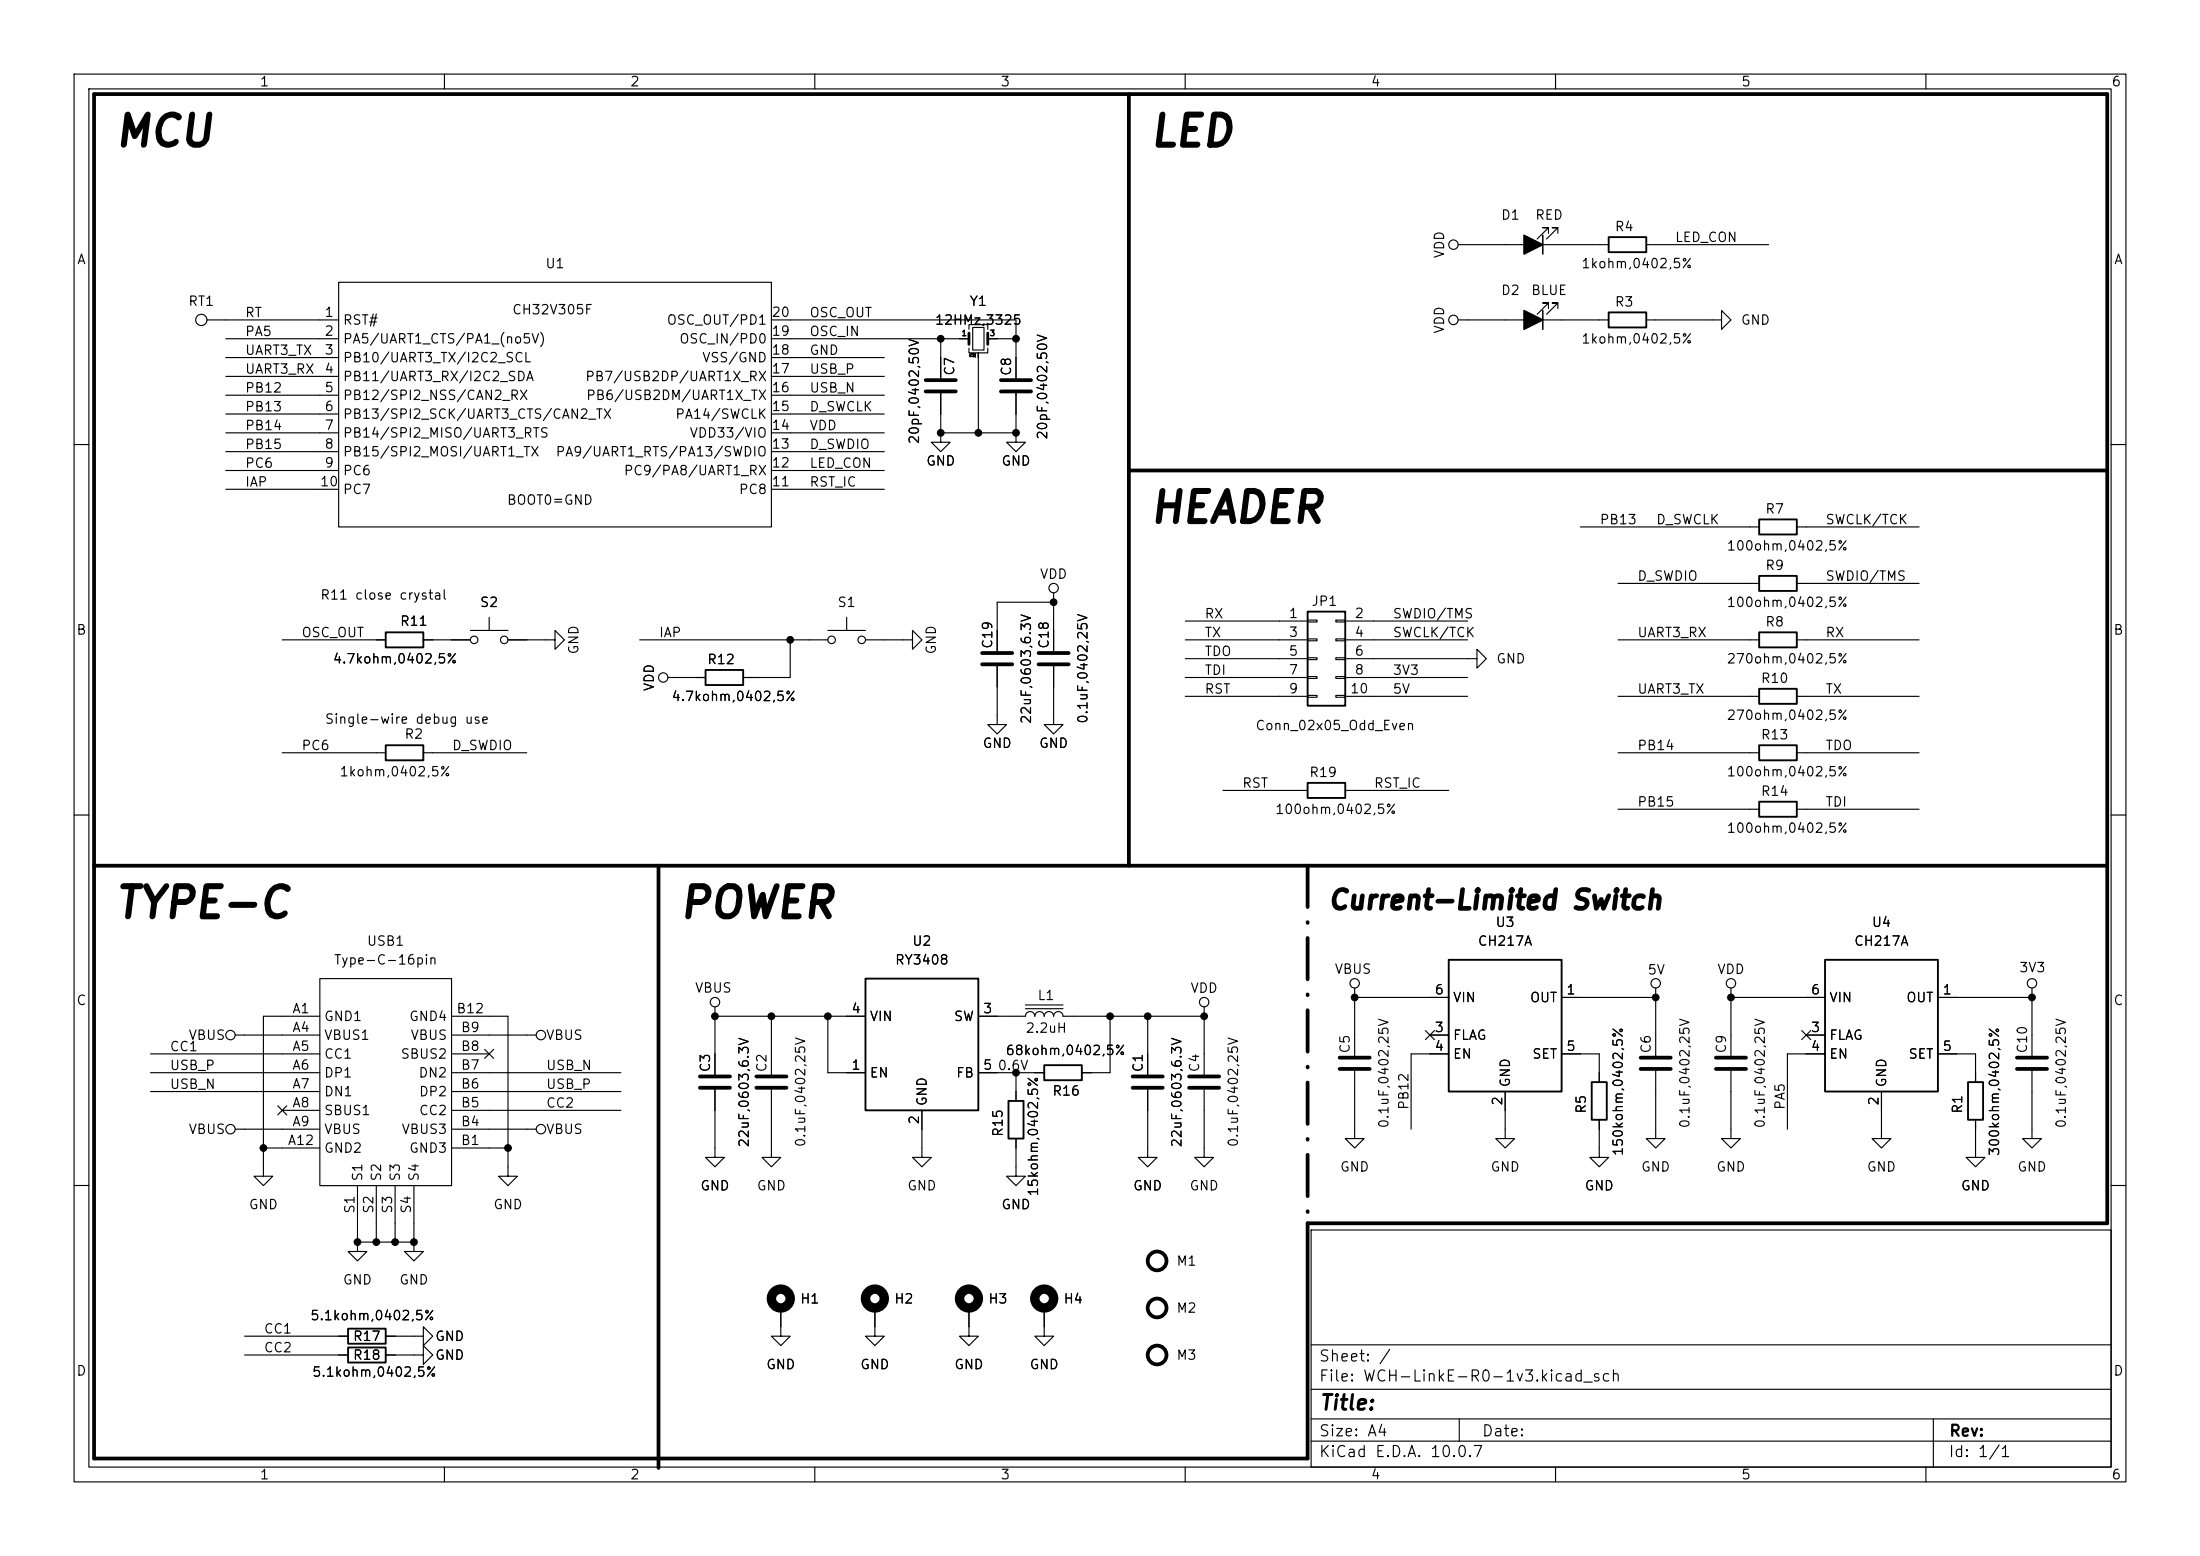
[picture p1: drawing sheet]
<svg xmlns="http://www.w3.org/2000/svg" width="297mm" height="210mm" viewBox="0 0 297 210" stroke-linecap="round" stroke-linejoin="round" font-family="sans-serif">
<g fill="none" stroke="#000" stroke-width=".15">
<path d="M10 10h277v190h-277zM12 12h273v186h-273zM60 10v2M110 10v2M160 10v2M210 10v2M260 10v2M45.7 38.1h58.4v33h-58.4zM196.8 33h20.4M209 31.5v-.8h-.7h.7l-1.5 1.6M210.3 31.5v-.8h-.8h.8l-1.5 1.6M222.2 33h16.6"/>
<path d="M27.9 43.2h17.8M30.5 45.7h15.2M30.5 48.3h15.2M30.5 50.8h15.2M30.5 53.3h15.2M30.5 55.9h15.2M30.5 58.4h15.2M104.1 43.2h33.1v7.9M104.1 45.7h26.7M104.1 48.3h15.3M104.1 50.8h15.3M104.1 53.3h15.3"/>
<path d="M104.1 55.9h15.3M104.1 58.4h15.3M127 58.4v1.3h1.3l-1.3 1.3-1.3-1.3h1.3M127 58.4h10.2M127 45.7v5.4M127 53.1v5.3M130.8 44.5v-.7h2.5v.7M130.8 47v.6h2.5v-.6M131.3 44.2h1.5v3h-1.5zM132.1 47.6v10.8M133.3 45.7h3.9M137.2 58.4v1.3h1.2l-1.2 1.3-1.3-1.3h1.3"/>
<path d="M137.2 53.1v5.3M196.8 43.2h20.4M209 41.7v-.8h-.7h.7l-1.5 1.5M210.3 41.7v-.8h-.8h.8l-1.5 1.5M222.2 43.2h10.2v-1.3l1.3 1.3-1.3 1.3v-1.3M10 60h2M30.5 61h15.2M30.5 63.5h15.2M30.5 66h15.2M104.1 61h15.3M104.1 63.5h15.3M104.1 66h15.3"/>
<path d="M213.4 71.1h24.1M218.4 78.7h19.1M242.6 71.1h16.5M242.6 78.7h16.5M285 60h2M38.1 86.4h14M57.1 86.4h6.4M63.5 85.1h5.1M66 83.3v1.8M68.6 86.4h6.3v-1.3l1.3 1.3-1.3 1.2v-1.2M86.4 86.4h25.4M90.2 91.4h5"/>
<path d="M106.7 86.4v5h-6.4M111.8 85.1h5M114.3 83.3v1.8M116.8 86.4h6.4v-1.3l1.3 1.3-1.3 1.2v-1.2M134.6 89.9v7.9h1.3l-1.3 1.3-1.3-1.3h1.3M142.2 89.9v7.9h1.3l-1.3 1.3-1.2-1.3h1.2M142.2 81.3h-7.6v6.6M142.2 80v7.9M160 86.4h16.5M160 91.4h16.5M160 94h16.5M160 83.8h16.5"/>
<path d="M160 88.9h16.5M176.5 83.7h1.3v.2h-1.3zM176.5 86.2h1.3v.3h-1.3zM176.5 88.8h1.3v.2h-1.3zM176.5 91.3h1.3v.3h-1.3zM176.5 93.9h1.3v.2h-1.3zM180.3 83.7h1.3v.2h-1.3zM180.3 86.2h1.3v.3h-1.3zM180.3 88.8h1.3v.2h-1.3zM180.3 91.3h1.3v.3h-1.3zM180.3 93.9h1.3v.2h-1.3zM181.6 88.9h17.8v-1.3l1.3 1.3-1.3 1.3v-1.3"/>
<path d="M181.6 86.4h16.5M181.6 91.4h16.5M181.6 94h16.5M181.6 83.8h16.5M218.4 86.4h19.1M218.4 94h19.1M242.6 86.4h16.5M242.6 94h16.5M10 110h2M38.1 101.6h14M57.1 101.6h14M165.1 106.7h11.4"/>
<path d="M181.6 106.7h14M218.4 109.2h19.1M218.4 101.6h19.1M242.6 109.2h16.5M242.6 101.6h16.5M285 110h2M31.7 139.7h11.5M43.2 132.1h17.8v27.9h-17.8zM43.2 137.2h-7.6v21.6h1.2l-1.2 1.2-1.3-1.2h1.3M61 137.2h7.6v21.6h1.2l-1.2 1.2-1.3-1.2h1.3M61 139.7h11.4M96.5 137.2h20.3"/>
<path d="M96.5 135.9v9.1M104.1 137.2v7.8M111.8 137.2v7.6h5M132.1 137.2h6.3a.64 .64 0 0 1 .7-.7 .64 .64 0 0 1 .6 .7 .64 .64 0 0 1 .6-.7 .64 .64 0 0 1 .7 .7 .64 .64 0 0 1 .6-.7 .64 .64 0 0 1 .6 .7 .64 .64 0 0 1 .7-.7 .64 .64 0 0 1 .6 .7h19.1M138.4 136.1h5.1M138.4 135.6h5.1M149.9 137.2v7.6h-3.9M154.9 137.2v7.8M162.6 135.9v9.1M182.9 133.4v9.1M182.9 134.6h12.7M192.4 139.1l1.2 1.2"/>
<path d="M193 139.7h2.6M193.6 139.1l-1.2 1.2M210.8 134.6h12.7M223.5 133.4v9.1M233.7 133.4v9.1M233.7 134.6h12.7M243.2 139.1l1.2 1.2M243.8 139.7h2.6M244.4 139.1l-1.2 1.2M261.6 134.6h12.7M274.3 133.4v9.1M20.3 142.2h22.9"/>
<path d="M20.3 144.8h22.9M20.3 147.3h22.9M31.7 152.4h11.5M35.6 154.9h7.6M37.5 149.3l1.2 1.2M38.1 149.9h5.1M38.7 149.3l-1.2 1.2M61 142.2h5M61 144.8h22.8M61 147.3h22.8M61 149.9h22.8M61 152.4h11.4"/>
<path d="M61 154.9h7.6M65.4 141.6l1.2 1.2M66.6 141.6l-1.2 1.2M96.5 147.1v9.1h1.3l-1.3 1.3-1.3-1.3h1.3M104.1 147.1v9.1h1.3l-1.3 1.3-1.2-1.3h1.2M124.5 149.9v6.3h1.2l-1.2 1.3-1.3-1.3h1.3M132.1 144.8h8.9M137.2 153.7v5.1h1.2l-1.2 1.2-1.3-1.2h1.3M137.2 144.8v3.8M154.9 147.1v9.1h1.3l-1.3 1.3-1.2-1.3h1.2M162.6 147.1v9.1h1.2l-1.2 1.3-1.3-1.3h1.3M182.9 144.5v9.2h1.2l-1.2 1.2-1.3-1.2h1.3"/>
<path d="M195.6 142.2h-5.1v10.2M203.2 147.3v6.4h1.3l-1.3 1.2-1.3-1.2h1.3M210.8 142.2h5.1v3.9M215.9 151.1v5.1h1.3l-1.3 1.3-1.3-1.3h1.3M223.5 144.5v9.2h1.3l-1.3 1.2-1.3-1.2h1.3M233.7 144.5v9.2h1.2l-1.2 1.2-1.3-1.2h1.3M246.4 142.2h-5.1v10.2M254 147.3v6.4h1.3l-1.3 1.2-1.3-1.2h1.3M261.6 142.2h5.1v3.9M266.7 151.1v5.1h1.3l-1.3 1.3-1.3-1.3h1.3M274.3 144.5v9.2h1.3l-1.3 1.2-1.3-1.2h1.3M10 160h2"/>
<path d="M48.3 167.6v1.3h1.2l-1.2 1.3-1.3-1.3h1.3M48.3 160v7.6M48.3 167.6h7.6M50.8 160v7.6M53.3 160v7.6M55.9 167.6v1.3h1.2l-1.2 1.3-1.3-1.3h1.3M55.9 160v7.6M105.4 176.5v3.8h1.3l-1.3 1.3-1.3-1.3h1.3M118.1 176.5v3.8h1.3l-1.3 1.3-1.3-1.3h1.3M130.8 176.5v3.8h1.3l-1.3 1.3-1.3-1.3h1.3M141 176.5v3.8h1.2l-1.2 1.3-1.3-1.3h1.3M177 166h108v32h-108z"/>
<path d="M285 160h2M33 180.3h14M33 182.9h14M52.1 180.3h5v-1.2l1.3 1.2-1.3 1.3v-1.3M52.1 182.9h5v-1.3l1.3 1.3-1.3 1.3v-1.3M60 198v2M110 198v2M160 198v2M177 194.5h108M177 191.5h108M177 187.5h108M177 181.5h108"/>
<path d="M197 191.5v3M210 198v2M260 198v2M261 191.5v6.5"/>
<circle cx="196.2" cy="33" r=".63"/>
<circle cx="27.2" cy="43.2" r=".76"/>
<circle cx="196.2" cy="43.2" r=".63"/>
<circle cx="142.2" cy="79.4" r=".63"/>
<circle cx="64" cy="86.4" r=".51"/>
<circle cx="68.1" cy="86.4" r=".51"/>
<circle cx="89.5" cy="91.4" r=".63"/>
<circle cx="112.3" cy="86.4" r=".51"/>
<circle cx="116.3" cy="86.4" r=".51"/>
<circle cx="31.1" cy="139.7" r=".63"/>
<circle cx="73" cy="139.7" r=".63"/>
<circle cx="96.5" cy="135.3" r=".63"/>
<circle cx="162.6" cy="135.3" r=".63"/>
<circle cx="182.9" cy="132.7" r=".63"/>
<circle cx="223.5" cy="132.7" r=".63"/>
<circle cx="233.7" cy="132.7" r=".63"/>
<circle cx="274.3" cy="132.7" r=".63"/>
<circle cx="31.1" cy="152.4" r=".63"/>
<circle cx="73" cy="152.4" r=".63"/>
</g>
<g fill="none" stroke="#000" stroke-width=".25">
<path d="M217.2 32h5v2h-5zM217.2 42.2h5v2h-5zM237.5 70.1h5.1v2h-5.1zM237.5 77.7h5.1v2.1h-5.1zM52.1 85.3h5v2.1h-5zM95.2 90.4h5.1v2.1h-5.1zM176.5 82.6h5.1v12.7h-5.1zM237.5 85.3h5.1v2.1h-5.1zM237.5 93h5.1v2h-5.1zM52.1 100.6h5v2h-5zM176.5 105.7h5.1v2h-5.1zM237.5 108.2h5.1v2h-5.1z"/>
<path d="M237.5 100.6h5.1v2h-5.1zM116.8 132.1h15.3v17.8h-15.3zM195.6 129.5h15.2v17.8h-15.2zM246.4 129.5h15.2v17.8h-15.2zM136.1 148.6h2.1v5.1h-2.1zM141 143.8h5v2h-5zM214.9 146.1h2v5h-2zM265.7 146.1h2v5h-2zM47 179.3h5.1v2.1h-5.1zM47 181.9h5.1v2h-5.1z"/>
</g>
<g fill="none" stroke="#000" stroke-width=".51">
<path d="M12.7 12.7h271.8v152.4h-108v31.8h-163.8zM152.4 12.7v104.1M125 51.3h4M125 52.8h4M135.1 51.3h4.1M135.1 52.8h4.1M152.4 63.5h132.1M132.6 88.1h4.1M132.6 89.7h4.1M140.2 88.1h4.1M140.2 89.7h4.1M12.7 116.8h271.8"/>
<path d="M88.9 116.8v81.3M94.5 145.3h4.1M94.5 146.8h4.1M102.1 145.3h4.1M102.1 146.8h4.1M152.9 145.3h4.1M152.9 146.8h4.1M160.5 145.3h4.1M160.5 146.8h4.1M180.8 142.7h4.1M180.8 144.3h4.1M221.5 142.7h4.1"/>
<path d="M221.5 144.3h4.1M231.6 142.7h4.1M231.6 144.3h4.1M272.3 142.7h4.1M272.3 144.3h4.1"/>
<circle cx="156.2" cy="176.5" r="1.27"/>
<circle cx="156.2" cy="170.2" r="1.27"/>
<circle cx="156.2" cy="182.9" r="1.27"/>
</g>
<path d="M130.8 45v1.5M133.3 45v1.5" fill="none" stroke="#000" stroke-width=".38"/>
<path d="M208.3 31.8v2.5M208.3 41.9v2.6" fill="none" stroke="#000" stroke-width=".2"/>
<path d="M205.7 31.8l2.6 1.2-2.6 1.3zM205.7 41.9l2.6 1.3-2.6 1.3z" fill="#000" stroke="#000" stroke-width=".2"/>
<g fill="none" stroke="#000" stroke-width="1.3">
<circle cx="105.4" cy="175.3" r="1.27"/>
<circle cx="118.1" cy="175.3" r="1.27"/>
<circle cx="130.8" cy="175.3" r="1.27"/>
<circle cx="141" cy="175.3" r="1.27"/>
</g>
<path d="M176.5 116.8v48.3" fill="none" stroke="#000" stroke-width=".51" stroke-dasharray="5.6 2 .1 2"/>
<g fill="#000" stroke="#000" stroke-width=".14">
<circle cx="127" cy="45.7" r=".46"/>
<circle cx="127" cy="58.4" r=".46"/>
<circle cx="132.1" cy="58.4" r=".46"/>
<circle cx="137.2" cy="45.7" r=".46"/>
<circle cx="137.2" cy="58.4" r=".46"/>
<circle cx="106.7" cy="86.4" r=".46"/>
<circle cx="142.2" cy="81.3" r=".46"/>
<circle cx="96.5" cy="137.2" r=".46"/>
<circle cx="104.1" cy="137.2" r=".46"/>
<circle cx="111.8" cy="137.2" r=".46"/>
<circle cx="149.9" cy="137.2" r=".46"/>
<circle cx="154.9" cy="137.2" r=".46"/>
<circle cx="162.6" cy="137.2" r=".46"/>
<circle cx="182.9" cy="134.6" r=".46"/>
<circle cx="223.5" cy="134.6" r=".46"/>
<circle cx="233.7" cy="134.6" r=".46"/>
<circle cx="274.3" cy="134.6" r=".46"/>
<circle cx="35.6" cy="154.9" r=".46"/>
<circle cx="68.6" cy="154.9" r=".46"/>
<circle cx="137.2" cy="144.8" r=".46"/>
<circle cx="48.3" cy="167.6" r=".46"/>
<circle cx="50.8" cy="167.6" r=".46"/>
<circle cx="53.3" cy="167.6" r=".46"/>
<circle cx="55.9" cy="167.6" r=".46"/>
</g>
<g font-size="4.1">
<text x="15.2" y="20.8">MCU</text>
<text x="154.9" y="20.8">LED</text>
<text x="154.9" y="71.6">HEADER</text>
<text x="15.2" y="124.9">TYPE-C</text>
<text x="91.4" y="124.9">POWER</text>
</g>
<text font-size="2.6" x="179.1" y="123.4">Current-Limited Switch</text>
<text font-size="2" x="178" y="190.8">Title:</text>
<g font-size="1.5">
<text x="178" y="184.1">Sheet: /</text>
<text x="178" y="186.8">File: WCH-LinkE-R0-1v3.kicad_sch</text>
<text x="178" y="197">KiCad E.D.A. 10.0.7</text>
<text x="178" y="194.2">Size: A4</text>
<text x="200" y="194.2">Date:</text>
<text x="263" y="197">Id: 1/1</text>
<text x="263" y="194.2">Rev:</text>
</g>
<g font-size="1.3">
<text x="35" y="12">1</text>
<text x="85" y="12">2</text>
<text x="135" y="12">3</text>
<text x="185" y="12">4</text>
<text x="235" y="12">5</text>
<text x="285" y="12">6</text>
<text x="202.5" y="30">D1</text>
<text x="207.2" y="30">RED</text>
<text x="10.3" y="36">A</text>
<text x="195.3" y="35" transform="rotate(-90 195.3 35)">VDD</text>
<text x="217.9" y="31.5">R4</text>
<text x="226" y="33">LED_CON</text>
<text x="285.3" y="36">A</text>
<text x="25.3" y="41.6">RT1</text>
<text x="73.5" y="36.5">U1</text>
<text x="130.8" y="41.6">Y1</text>
<text x="202.5" y="40.1">D2</text>
<text x="206.6" y="40.1">BLUE</text>
<text x="213.4" y="36.5">1kohm,0402,5%</text>
<text x="217.9" y="41.7">R3</text>
<text x="33" y="43.1">RT</text>
<text x="33" y="45.7">PA5</text>
<text x="43.7" y="43.1">1</text>
<text x="43.7" y="45.6">2</text>
<text x="46.2" y="44.1">RST#</text>
<text x="46.2" y="46.7">PA5/UART1_CTS/PA1_(no5V)</text>
<text x="69.1" y="42.8">CH32V305F</text>
<text x="89.9" y="44.1">OSC_OUT/PD1</text>
<text x="91.6" y="46.7">OSC_IN/PD0</text>
<text x="104.1" y="45.6">19</text>
<text x="104.1" y="43.1">20</text>
<text x="109.2" y="45.7">OSC_IN</text>
<text x="109.2" y="43.1">OSC_OUT</text>
<text x="126.1" y="44.1">12HMz,3325</text>
<text x="195.3" y="45.1" transform="rotate(-90 195.3 45.1)">VDD</text>
<text x="213.4" y="46.7">1kohm,0402,5%</text>
<text x="234.9" y="44.1">GND</text>
<text x="33" y="48.2">UART3_TX</text>
<text x="33" y="53.3">PB12</text>
<text x="33" y="50.8">UART3_RX</text>
<text x="43.7" y="48.2">3</text>
<text x="43.7" y="50.7">4</text>
<text x="43.7" y="53.3">5</text>
<text x="46.2" y="49.2">PB10/UART3_TX/I2C2_SCL</text>
<text x="46.2" y="51.8">PB11/UART3_RX/I2C2_SDA</text>
<text x="78.9" y="51.8">PB7/USB2DP/UART1X_RX</text>
<text x="94.7" y="49.2">VSS/GND</text>
<text x="104.1" y="53.3">16</text>
<text x="104.1" y="50.7">17</text>
<text x="104.1" y="48.2">18</text>
<text x="109.2" y="50.8">USB_P</text>
<text x="109.2" y="48.2">GND</text>
<text x="109.2" y="53.3">USB_N</text>
<text x="129.1" y="50.8" transform="rotate(-90 129.1 50.8)">C7</text>
<text x="136.8" y="50.8" transform="rotate(-90 136.8 50.8)">C8</text>
<text x="33" y="58.4">PB14</text>
<text x="33" y="55.8">PB13</text>
<text x="43.7" y="55.8">6</text>
<text x="43.7" y="58.3">7</text>
<text x="46.2" y="54.3">PB12/SPI2_NSS/CAN2_RX</text>
<text x="46.2" y="56.8">PB13/SPI2_SCK/UART3_CTS/CAN2_TX</text>
<text x="46.2" y="59.4">PB14/SPI2_MISO/UART3_RTS</text>
<text x="79" y="54.3">PB6/USB2DM/UART1X_TX</text>
<text x="91.1" y="56.8">PA14/SWCLK</text>
<text x="93" y="59.4">VDD33/VIO</text>
<text x="104.1" y="58.3">14</text>
<text x="104.1" y="55.8">15</text>
<text x="109.2" y="58.4">VDD</text>
<text x="109.2" y="55.8">D_SWCLK</text>
<text x="141.7" y="59.4" transform="rotate(-90 141.7 59.4)">20pF,0402,50V</text>
<text x="33" y="60.9">PB15</text>
<text x="33" y="63.5">PC6</text>
<text x="43.1" y="66">10</text>
<text x="43.7" y="60.9">8</text>
<text x="43.7" y="63.4">9</text>
<text x="46.2" y="61.9">PB15/SPI2_MOSI/UART1_TX</text>
<text x="46.2" y="64.5">PC6</text>
<text x="74.9" y="61.9">PA9/UART1_RTS/PA13/SWDIO</text>
<text x="84.1" y="64.5">PC9/PA8/UART1_RX</text>
<text x="104.1" y="66">11</text>
<text x="104.1" y="63.4">12</text>
<text x="104.1" y="60.9">13</text>
<text x="109.2" y="63.5">LED_CON</text>
<text x="109.2" y="60.9">D_SWDIO</text>
<text x="124.4" y="60" transform="rotate(-90 124.4 60)">20pF,0402,50V</text>
<text x="124.9" y="63.2">GND</text>
<text x="135.1" y="63.2">GND</text>
<text x="33" y="66">IAP</text>
<text x="46.2" y="67">PC7</text>
<text x="68.3" y="68.4">BOOT0=GND</text>
<text x="99.7" y="67">PC8</text>
<text x="109.2" y="66">RST_IC</text>
<text x="215.9" y="71.1">PB13</text>
<text x="223.5" y="71.1">D_SWCLK</text>
<text x="238.2" y="69.6">R7</text>
<text x="246.4" y="71.1">SWCLK/TCK</text>
<text x="233" y="74.6">100ohm,0402,5%</text>
<text x="238.2" y="77.3">R9</text>
<text x="43.2" y="81.3">R11 close crystal</text>
<text x="64.7" y="82.2">S2</text>
<text x="113" y="82.2">S1</text>
<text x="140.3" y="78.4">VDD</text>
<text x="162.5" y="83.8">RX</text>
<text x="173.9" y="83.7">1</text>
<text x="177" y="82.1">JP1</text>
<text x="182.8" y="83.7">2</text>
<text x="187.9" y="83.8">SWDIO/TMS</text>
<text x="221" y="78.7">D_SWDIO</text>
<text x="233" y="82.2">100ohm,0402,5%</text>
<text x="246.4" y="78.7">SWDIO/TMS</text>
<text x="10.2" y="86">B</text>
<text x="40.6" y="86.3">OSC_OUT</text>
<text x="44.8" y="89.9">4.7kohm,0402,5%</text>
<text x="53.9" y="84.8">R11</text>
<text x="78.4" y="88.4" transform="rotate(-90 78.4 88.4)">GND</text>
<text x="88.9" y="86.3">IAP</text>
<text x="95.4" y="90">R12</text>
<text x="126.7" y="88.4" transform="rotate(-90 126.7 88.4)">GND</text>
<text x="134.3" y="87.7" transform="rotate(-90 134.3 87.7)">C19</text>
<text x="141.9" y="87.7" transform="rotate(-90 141.9 87.7)">C18</text>
<text x="162.5" y="88.9">TDO</text>
<text x="162.5" y="86.3">TX</text>
<text x="173.9" y="86.3">3</text>
<text x="173.9" y="88.8">5</text>
<text x="182.8" y="86.3">4</text>
<text x="182.8" y="88.8">6</text>
<text x="187.9" y="86.3">SWCLK/TCK</text>
<text x="201.9" y="89.9">GND</text>
<text x="221" y="86.3">UART3_RX</text>
<text x="233" y="89.9">270ohm,0402,5%</text>
<text x="238.2" y="84.9">R8</text>
<text x="246.4" y="86.3">RX</text>
<text x="285.2" y="86">B</text>
<text x="88.6" y="93.4" transform="rotate(-90 88.6 93.4)">VDD</text>
<text x="90.6" y="94.9">4.7kohm,0402,5%</text>
<text x="162.5" y="91.4">TDI</text>
<text x="162.5" y="93.9">RST</text>
<text x="173.9" y="91.4">7</text>
<text x="173.9" y="93.9">9</text>
<text x="182.2" y="93.9">10</text>
<text x="182.8" y="91.4">8</text>
<text x="187.9" y="93.9">5V</text>
<text x="187.9" y="91.4">3V3</text>
<text x="221" y="93.9">UART3_TX</text>
<text x="237.6" y="92.5">R10</text>
<text x="246.4" y="93.9">TX</text>
<text x="40.6" y="101.6">PC6</text>
<text x="43.8" y="98">Single-wire debug use</text>
<text x="54.5" y="100">R2</text>
<text x="60.9" y="101.6">D_SWDIO</text>
<text x="132.6" y="101.3">GND</text>
<text x="139.5" y="97.8" transform="rotate(-90 139.5 97.8)">22uF,0603,6.3V</text>
<text x="140.2" y="101.3">GND</text>
<text x="147.1" y="97.8" transform="rotate(-90 147.1 97.8)">0.1uF,0402,25V</text>
<text x="169.4" y="98.9">Conn_02x05_Odd_Even</text>
<text x="221" y="101.6">PB14</text>
<text x="233" y="97.5">270ohm,0402,5%</text>
<text x="237.6" y="100.1">R13</text>
<text x="246.4" y="101.6">TDO</text>
<text x="45.7" y="105.1">1kohm,0402,5%</text>
<text x="167.6" y="106.6">RST</text>
<text x="176.7" y="105.2">R19</text>
<text x="185.4" y="106.6">RST_IC</text>
<text x="233" y="105.1">100ohm,0402,5%</text>
<text x="237.6" y="107.7">R14</text>
<text x="172" y="110.2">100ohm,0402,5%</text>
<text x="221" y="109.2">PB15</text>
<text x="233" y="112.7">100ohm,0402,5%</text>
<text x="246.4" y="109.2">TDI</text>
<text x="201.8" y="125.4">U3</text>
<text x="252.6" y="125.4">U4</text>
<text x="45" y="130.5">Type-C-16pin</text>
<text x="49.4" y="128">USB1</text>
<text x="120.7" y="130.5">RY3408</text>
<text x="123.1" y="128">U2</text>
<text x="180.1" y="131.7">VBUS</text>
<text x="199.4" y="128">CH217A</text>
<text x="222.3" y="131.8">5V</text>
<text x="231.7" y="131.8">VDD</text>
<text x="250.2" y="128">CH217A</text>
<text x="272.5" y="131.5">3V3</text>
<text x="10.2" y="136">C</text>
<text x="39.4" y="137.1">A1</text>
<text x="61.5" y="137.1">B12</text>
<text x="93.7" y="134.3">VBUS</text>
<text x="114.8" y="137.1">4</text>
<text x="132.6" y="137.1">3</text>
<text x="140" y="135.3">L1</text>
<text x="160.6" y="134.3">VDD</text>
<text x="193.6" y="134.5">6</text>
<text x="196.1" y="135.6">VIN</text>
<text x="206.5" y="135.6">OUT</text>
<text x="211.4" y="134.5">1</text>
<text x="244.4" y="134.5">6</text>
<text x="246.9" y="135.6">VIN</text>
<text x="257.3" y="135.6">OUT</text>
<text x="262.2" y="134.5">1</text>
<text x="285.2" y="136">C</text>
<text x="22.8" y="142.2">CC1</text>
<text x="25.4" y="140.7">VBUS</text>
<text x="39.4" y="139.6">A4</text>
<text x="39.4" y="142.2">A5</text>
<text x="43.7" y="138.1">GND1</text>
<text x="43.7" y="140.7">VBUS1</text>
<text x="43.7" y="143.2">CC1</text>
<text x="54" y="143.2">SBUS2</text>
<text x="55.1" y="138.1">GND4</text>
<text x="55.3" y="140.7">VBUS</text>
<text x="62.1" y="142.2">B8</text>
<text x="62.1" y="139.6">B9</text>
<text x="73.6" y="140.7">VBUS</text>
<text x="117.3" y="138.1">VIN</text>
<text x="128.7" y="138.1">SW</text>
<text x="135.7" y="142.7">68kohm,0402,5%</text>
<text x="138.4" y="139.7">2.2uH</text>
<text x="182.5" y="142.3" transform="rotate(-90 182.5 142.3)">C5</text>
<text x="193.6" y="139.6">3</text>
<text x="193.6" y="142.2">4</text>
<text x="196.1" y="140.7">FLAG</text>
<text x="196.1" y="143.2">EN</text>
<text x="206.8" y="143.2">SET</text>
<text x="211.4" y="142.2">5</text>
<text x="223.2" y="142.3" transform="rotate(-90 223.2 142.3)">C6</text>
<text x="233.3" y="142.3" transform="rotate(-90 233.3 142.3)">C9</text>
<text x="244.4" y="139.6">3</text>
<text x="244.4" y="142.2">4</text>
<text x="246.9" y="140.7">FLAG</text>
<text x="246.9" y="143.2">EN</text>
<text x="257.6" y="143.2">SET</text>
<text x="262.2" y="142.2">5</text>
<text x="274" y="142.3" transform="rotate(-90 274 142.3)">C10</text>
<text x="22.8" y="144.7">USB_P</text>
<text x="22.8" y="147.3">USB_N</text>
<text x="39.4" y="144.7">A6</text>
<text x="39.4" y="147.2">A7</text>
<text x="39.4" y="149.8">A8</text>
<text x="43.7" y="145.7">DP1</text>
<text x="43.7" y="148.3">DN1</text>
<text x="56.4" y="145.7">DN2</text>
<text x="56.5" y="148.3">DP2</text>
<text x="62.1" y="149.8">B5</text>
<text x="62.1" y="147.2">B6</text>
<text x="62.1" y="144.7">B7</text>
<text x="73.6" y="147.3">USB_P</text>
<text x="73.6" y="144.7">USB_N</text>
<text x="73.6" y="149.8">CC2</text>
<text x="96.2" y="144.8" transform="rotate(-90 96.2 144.8)">C3</text>
<text x="103.8" y="144.8" transform="rotate(-90 103.8 144.8)">C2</text>
<text x="114.8" y="144.7">1</text>
<text x="117.3" y="145.7">EN</text>
<text x="125.4" y="149.4" transform="rotate(-90 125.4 149.4)">GND</text>
<text x="129" y="145.7">FB</text>
<text x="132.6" y="144.7">5</text>
<text x="134.6" y="144.8">0.6V</text>
<text x="142" y="148.2">R16</text>
<text x="154.6" y="144.8" transform="rotate(-90 154.6 144.8)">C1</text>
<text x="162.2" y="144.8" transform="rotate(-90 162.2 144.8)">C4</text>
<text x="190.5" y="149.9" transform="rotate(-90 190.5 149.9)">PB12</text>
<text x="203.1" y="149.3" transform="rotate(-90 203.1 149.3)">2</text>
<text x="204.2" y="146.8" transform="rotate(-90 204.2 146.8)">GND</text>
<text x="241.3" y="149.9" transform="rotate(-90 241.3 149.9)">PA5</text>
<text x="253.9" y="149.3" transform="rotate(-90 253.9 149.3)">2</text>
<text x="255" y="146.8" transform="rotate(-90 255 146.8)">GND</text>
<text x="25.4" y="153.4">VBUS</text>
<text x="38.8" y="154.9">A12</text>
<text x="39.4" y="152.3">A9</text>
<text x="43.7" y="150.8">SBUS1</text>
<text x="43.7" y="153.4">VBUS</text>
<text x="43.7" y="155.9">GND2</text>
<text x="54.1" y="153.4">VBUS3</text>
<text x="55.1" y="155.9">GND3</text>
<text x="56.5" y="150.8">CC2</text>
<text x="62.1" y="154.9">B1</text>
<text x="62.1" y="152.3">B4</text>
<text x="73.6" y="153.4">VBUS</text>
<text x="101.4" y="155" transform="rotate(-90 101.4 155)">22uF,0603,6.3V</text>
<text x="109" y="154.9" transform="rotate(-90 109 154.9)">0.1uF,0402,25V</text>
<text x="124.4" y="151.9" transform="rotate(-90 124.4 151.9)">2</text>
<text x="135.7" y="153.5" transform="rotate(-90 135.7 153.5)">R15</text>
<text x="159.8" y="155" transform="rotate(-90 159.8 155)">22uF,0603,6.3V</text>
<text x="167.5" y="154.9" transform="rotate(-90 167.5 154.9)">0.1uF,0402,25V</text>
<text x="187.8" y="152.4" transform="rotate(-90 187.8 152.4)">0.1uF,0402,25V</text>
<text x="214.4" y="150.4" transform="rotate(-90 214.4 150.4)">R5</text>
<text x="228.4" y="152.4" transform="rotate(-90 228.4 152.4)">0.1uF,0402,25V</text>
<text x="238.6" y="152.4" transform="rotate(-90 238.6 152.4)">0.1uF,0402,25V</text>
<text x="265.2" y="150.4" transform="rotate(-90 265.2 150.4)">R1</text>
<text x="279.2" y="152.4" transform="rotate(-90 279.2 152.4)">0.1uF,0402,25V</text>
<text x="49.2" y="159.5" transform="rotate(-90 49.2 159.5)">S1</text>
<text x="51.8" y="159.5" transform="rotate(-90 51.8 159.5)">S2</text>
<text x="54.3" y="159.5" transform="rotate(-90 54.3 159.5)">S3</text>
<text x="56.8" y="159.5" transform="rotate(-90 56.8 159.5)">S4</text>
<text x="94.5" y="161">GND</text>
<text x="102.1" y="161">GND</text>
<text x="122.4" y="161">GND</text>
<text x="140.5" y="161.6" transform="rotate(-90 140.5 161.6)">15kohm,0402,5%</text>
<text x="152.9" y="161">GND</text>
<text x="160.5" y="161">GND</text>
<text x="180.8" y="158.4">GND</text>
<text x="201.1" y="158.4">GND</text>
<text x="213.8" y="161">GND</text>
<text x="219.4" y="156.1" transform="rotate(-90 219.4 156.1)">150kohm,0402,5%</text>
<text x="221.5" y="158.4">GND</text>
<text x="231.6" y="158.4">GND</text>
<text x="251.9" y="158.4">GND</text>
<text x="264.6" y="161">GND</text>
<text x="270.2" y="156.1" transform="rotate(-90 270.2 156.1)">300kohm,0402,5%</text>
<text x="272.3" y="158.4">GND</text>
<text x="33.5" y="163.5">GND</text>
<text x="48.2" y="163.9" transform="rotate(-90 48.2 163.9)">S1</text>
<text x="50.7" y="163.9" transform="rotate(-90 50.7 163.9)">S2</text>
<text x="53.3" y="163.9" transform="rotate(-90 53.3 163.9)">S3</text>
<text x="55.8" y="163.9" transform="rotate(-90 55.8 163.9)">S4</text>
<text x="66.5" y="163.5">GND</text>
<text x="135.1" y="163.5">GND</text>
<text x="46.2" y="173.7">GND</text>
<text x="53.8" y="173.7">GND</text>
<text x="158.7" y="171.1">M1</text>
<text x="41.8" y="178.5">5.1kohm,0402,5%</text>
<text x="107.9" y="176.2">H1</text>
<text x="120.6" y="176.2">H2</text>
<text x="133.3" y="176.2">H3</text>
<text x="143.5" y="176.2">H4</text>
<text x="158.7" y="177.5">M2</text>
<text x="10.2" y="186">D</text>
<text x="35.5" y="182.8">CC2</text>
<text x="35.5" y="180.3">CC1</text>
<text x="47.6" y="181.3">R17</text>
<text x="47.6" y="183.8">R18</text>
<text x="58.7" y="181.3">GND</text>
<text x="58.7" y="183.8">GND</text>
<text x="103.3" y="185.1">GND</text>
<text x="116" y="185.1">GND</text>
<text x="128.7" y="185.1">GND</text>
<text x="138.9" y="185.1">GND</text>
<text x="158.7" y="183.8">M3</text>
<text x="285.2" y="186">D</text>
<text x="42" y="186.1">5.1kohm,0402,5%</text>
<text x="35" y="200">1</text>
<text x="85" y="200">2</text>
<text x="135" y="200">3</text>
<text x="185" y="200">4</text>
<text x="235" y="200">5</text>
<text x="285" y="200">6</text>
</g>
<g font-size=".8">
<text x="129.7" y="45.5">1</text>
<text x="133.5" y="45.5">3</text>
<text x="131.9" y="48.4" transform="rotate(-90 131.9 48.4)">2</text>
<text x="131.9" y="48.4" transform="rotate(-90 131.9 48.4)">4</text>
</g>
</svg>
